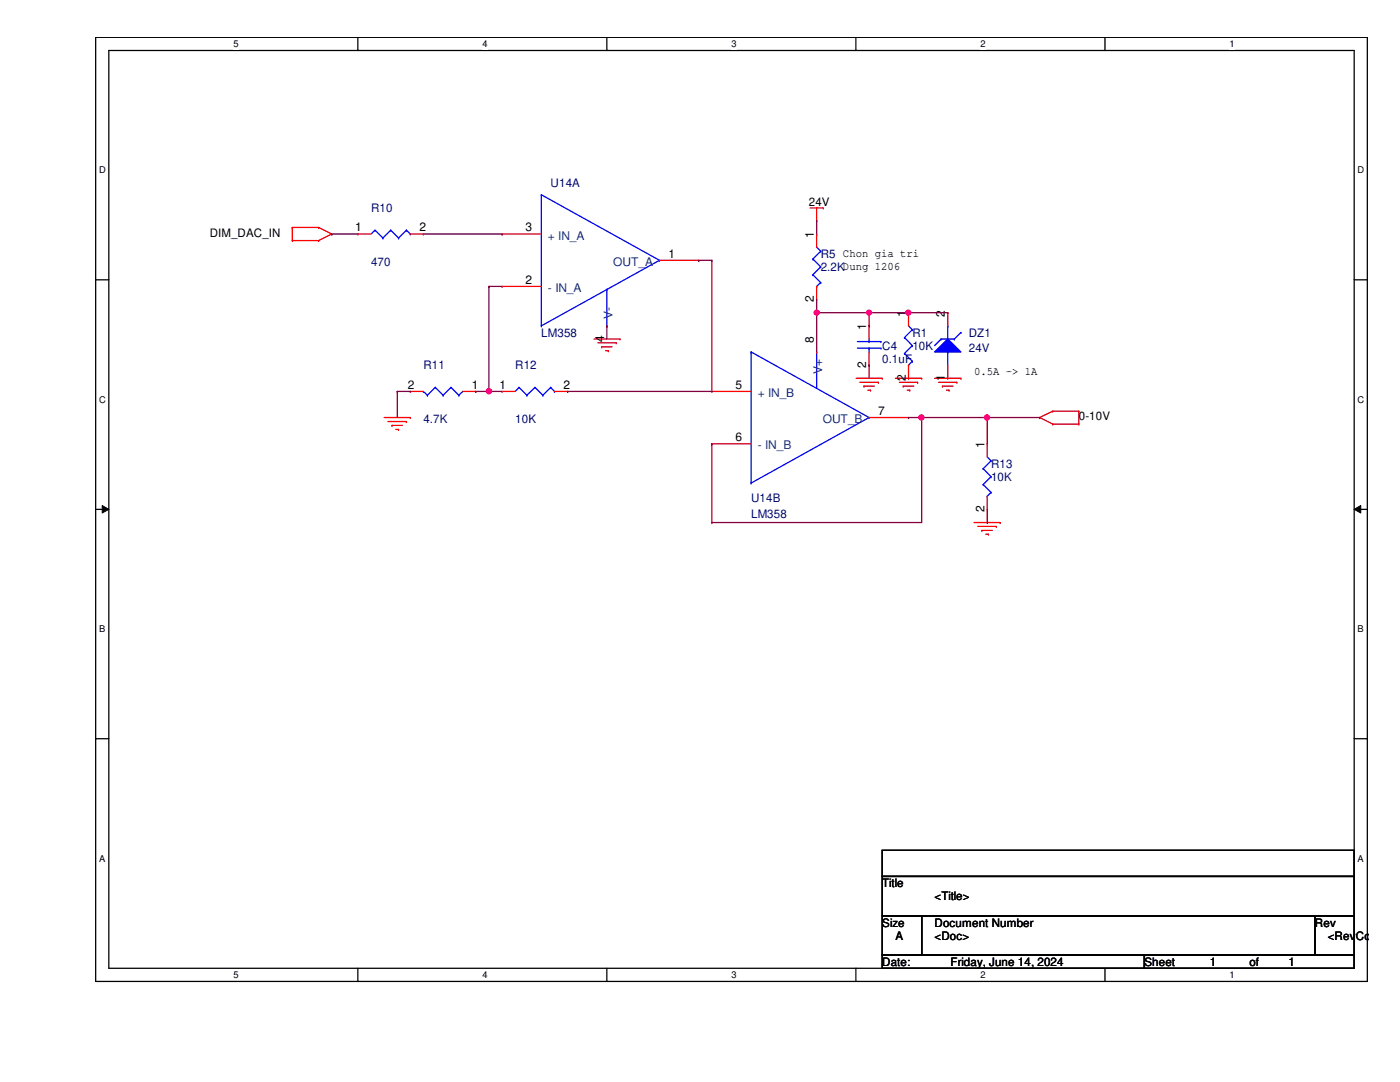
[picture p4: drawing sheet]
<svg xmlns="http://www.w3.org/2000/svg" width="279mm" height="216mm" viewBox="0 0 279 216" stroke-linecap="round" stroke-linejoin="round" font-family="sans-serif">
<path d="M19.1 7.5h253.8v188.3h-253.8zM21.7 10.1h248.6v183.1h-248.6z" fill="none" stroke="#000" stroke-width=".25"/>
<g fill="#fff">
<path d="M46.6 7.7h1v2.1h-1z"/>
<path d="M46.6 193.5h1v2.1h-1z"/>
</g>
<path d="M71.4 7.5v2.6M71.4 193.2v2.6" fill="none" stroke="#000" stroke-width=".25"/>
<g fill="#fff">
<path d="M96.3 7.7h1v2.1h-1z"/>
<path d="M96.3 193.5h1v2.1h-1z"/>
</g>
<path d="M121.1 7.5v2.6M121.1 193.2v2.6" fill="none" stroke="#000" stroke-width=".25"/>
<g fill="#fff">
<path d="M146 7.7h1v2.1h-1z"/>
<path d="M146 193.5h1v2.1h-1z"/>
</g>
<path d="M170.8 7.5v2.6M170.8 193.2v2.6" fill="none" stroke="#000" stroke-width=".25"/>
<g fill="#fff">
<path d="M195.7 7.7h1v2.1h-1z"/>
<path d="M195.7 193.5h1v2.1h-1z"/>
</g>
<path d="M220.5 7.5v2.6M220.5 193.2v2.6" fill="none" stroke="#000" stroke-width=".25"/>
<g fill="#fff">
<path d="M245.4 7.7h1v2.1h-1z"/>
<path d="M245.4 193.5h1v2.1h-1z"/>
<path d="M19.8 32.9h1.3v2.1h-1.3z"/>
<path d="M270.9 32.9h1.3v2.1h-1.3z"/>
<path d="M19.8 78.7h1.3v2.1h-1.3z"/>
<path d="M270.9 78.7h1.3v2.1h-1.3z"/>
</g>
<path d="M19.1 55.8h2.6M270.3 55.8h2.6" fill="none" stroke="#000" stroke-width=".25"/>
<g fill="#fff">
<path d="M19.8 124.5h1.2v2.1h-1.2z"/>
<path d="M270.9 124.5h1.3v2.1h-1.3z"/>
</g>
<path d="M19.1 101.6h2.6M270.3 101.6h2.6" fill="none" stroke="#000" stroke-width=".25"/>
<path d="M20.4 100.9l1.3 .7-1.3 .8zM270.3 101.6l1.3-.7v1.5z" fill="#000"/>
<path d="M20.4 100.9l1.3 .7-1.3 .8zM270.3 101.6l1.3-.7v1.5z" fill="none" stroke="#000" stroke-width=".2"/>
<g fill="#fff">
<path d="M19.8 170.3h1.2v2h-1.2z"/>
<path d="M270.9 170.3h1.3v2h-1.3z"/>
</g>
<path d="M19.1 147.4h2.6M270.3 147.4h2.6M176.1 169.7h94.2v5.2h-94.2zM176.1 174.9h94.2v7.9h-94.2zM176.1 182.8h7.8v7.8h-7.8zM176.1 190.6h52.3v2.6h-52.3zM183.9 182.8h78.5v7.8h-78.5zM228.4 190.6h41.9v2.6h-41.9zM262.4 182.8h7.9v7.8h-7.9z" fill="none" stroke="#000" stroke-width=".25"/>
<g fill="none" stroke="#f00" stroke-width=".25">
<path d="M58.3 48h.1M58.3 45.4h.1M58.3 48h5.3M58.3 45.4v2.6M58.3 45.4h5.3M63.6 48h.1M63.6 45.4h.1M63.6 45.4l2.6 1.3M66.2 46.7h.1M66.2 46.7l-2.6 1.3M71.4 46.7h.1M71.4 46.7h2.6"/>
<path d="M81.9 46.7h2.6M84.5 46.7h.1M161.7 41.5h2.6M163 44.1h.1M163 41.5v2.6M164.3 41.5h.1M118.5 67.6h5.2M119.3 68.4h3.7M120.1 69.2h.1M120.1 69.2h2.1M120.9 70h.5M121.4 70h.1"/>
<path d="M123 68.4h.1M123.7 67.6h.1M170.9 75.5h5.2M171.6 76.3h3.7M172.4 77h.1M172.4 77h2.1M173.2 77.9h.5M173.7 77.9h.1M175.3 76.3h.1M176.1 75.5h.1M178.7 75.5h5.2M179.5 76.3h3.6"/>
<path d="M180.3 77h.1M180.3 77h2.1M181.1 77.9h.5M181.3 62.4h.1M181.3 75.5h.1M181.3 62.4v2.6M181.3 72.9v2.6M181.6 77.9h.1M183.1 76.3h.1M183.9 75.5h.1M186.5 75.5h5.3M187.3 76.3h3.7"/>
<path d="M188.1 77h.1M188.1 77h2.1M188.9 77.9h.5M189.4 77.9h.1M191 76.3h.1M191.8 75.5h.1M76.7 83.3h5.2M77.4 84.1h3.7M78.2 84.9h.1M78.2 84.9h2.1M79 85.7h.5M79.5 85.7h.1"/>
<path d="M81.1 84.1h.1M81.9 83.3h.1M197 88.6h.1M197 88.6v2.6M197 99v2.6M207.5 83.3h.1M207.5 83.3l2.6 1.3M210.1 82h.1M210.1 84.6h.1M210.1 82l-2.6 1.3M210.1 82h5.2M210.1 84.6h5.2"/>
<path d="M215.3 82h.1M215.3 84.6h.1M215.3 82v2.6M194.4 104.3h5.2M195.2 105h3.6M196 105.8h.1M196 105.8h2M196.7 106.6h.6M197 101.6h.1M197.3 106.6h.1M198.8 105h.1M199.6 104.3h.1"/>
</g>
<g fill="none" stroke="#00f" stroke-width=".25">
<path d="M74.8 45.9h.1M74.8 45.9l-.8 .8M74.8 45.9l1.6 1.6M76.4 47.5h.1M78 45.9h.1M78 45.9l-1.6 1.6M78 45.9l1.5 1.6M79.5 47.5h.1M81.1 45.9h.1M81.1 45.9l-1.6 1.6M81.1 45.9l.8 .8M81.9 46.7h.1"/>
<path d="M180.5 67.4h.1M180.5 70.5h.1M180.5 67.4l1.6 1.6M180.5 70.5l1.6 1.6M181.3 72.9h.1M181.3 65l.8 .8M182.1 65.8h.1M182.1 69h.1M182.1 72.1h.1M182.1 65.8l-1.6 1.6M182.1 69l-1.6 1.5M182.1 72.1l-.8 .8"/>
<path d="M196.2 93.5h.1M196.2 96.7h.1M196.2 93.5l1.6 1.6M196.2 96.7l1.6 1.6M197 99h.1M197 91.2l.8 .7M197.8 91.9h.1M197.8 95.1h.1M197.8 98.3h.1M197.8 91.9l-1.6 1.6M197.8 95.1l-1.6 1.6M197.8 98.3l-.8 .7"/>
</g>
<path d="M186.5 70.2l2.6-2.6 2.7 2.6z" fill="#00f"/>
<g fill="none" stroke="#00f" stroke-width=".25">
<path d="M108 38.9h.1M108 38.9l23.6 13M108 38.9v26.1M121.1 57.7h.1M121.1 57.7v7.3M131.6 51.9h.1M131.6 51.9l-23.6 13.1M162.2 51.7h.1M162.2 54.8h.1M162.2 51.7l1.6 1.6M162.2 54.8l1.6 1.6M163 57.1h.1"/>
<path d="M163 49.3l.8 .8M163.8 50.1h.1M163.8 53.3h.1M163.8 56.4h.1M163.8 50.1l-1.6 1.6M163.8 53.3l-1.6 1.5M163.8 56.4l-.8 .7M84.5 78.1h.1M84.5 78.1l.8 .8M85.3 78.9h.1M86.9 77.3h.1M86.9 77.3l1.5 1.6"/>
<path d="M86.9 77.3l-1.6 1.6M88.4 78.9h.1M90 77.3h.1M90 77.3l1.6 1.6M90 77.3l-1.6 1.6M91.6 78.9h.1M92.4 78.1l-.8 .8M103.6 77.3h.1M103.6 77.3l-.8 .8M103.6 77.3l1.6 1.6M105.2 78.9h.1M106.8 77.3h.1"/>
<path d="M106.8 77.3l-1.6 1.6M106.8 77.3l1.5 1.6M108 65h.1M108.3 78.9h.1M109.9 77.3h.1M109.9 77.3l-1.6 1.6M109.9 77.3l.8 .8M110.7 78.1h.1M149.9 70.2h.1M149.9 70.2l23.5 13.1M149.9 70.2v26.2M163 77.3h.1"/>
<path d="M163 70.2v7.1M171.1 69.5h4.7M171.1 68.2h4.7M173.4 68.2h.1M173.4 69.5h.1M173.4 67.6v.6M173.4 69.5v.7M175.8 69.5h.1M175.8 68.2h.1M186.5 70.2l2.6-2.6 2.7 2.6zM187.8 67.6h.1M187.8 67.6l-1.3 1.4"/>
<path d="M187.8 67.6h2.7M189.1 70.2h.1M189.1 65h.1M189.1 65v2.6M189.1 70.2v2.7M190.5 67.6h.1M191.8 66.3h.1M191.8 66.3l-1.3 1.3M149.9 96.4h.1M173.4 83.3h.1M173.4 83.3l-23.5 13.1"/>
</g>
<g fill="none" stroke="#f00" stroke-width=".25">
<path d="M100.2 57.1h.1M100.2 46.7h.1M100.2 57.1h7.8M100.2 46.7h7.8M131.6 51.9h7.8M139.4 51.9h.1M163 46.7h.1M163 59.8h.1M163 46.7v2.6M163 57.1v2.7M81.9 78.1h.1M81.9 78.1h2.6"/>
<path d="M92.4 78.1h2.6M95 78.1h.1M100.2 78.1h.1M100.2 78.1h2.6M110.7 78.1h2.6M113.3 78.1h.1M121.1 65h.1M142.1 78.1h.1M142.1 78.1h7.8M163 70.2h.1M173.4 65h.1M173.4 72.9h.1"/>
<path d="M173.4 65v2.6M173.4 70.2v2.7M189.1 75.5h.1M189.1 62.4h.1M189.1 62.4v2.6M189.1 72.9v2.6M142.1 88.6h.1M142.1 88.6h7.8M173.4 83.3h7.9M181.3 83.3h.1"/>
</g>
<path d="M66.2 46.7h.1M66.2 46.7h5.2M84.5 46.7h15.7M97.6 57.1h.1M97.6 57.1v21M100.2 46.7h.1M139.4 51.9h.1M139.4 51.9h2.7M142.1 51.9h.1M142.1 51.9v26.2" fill="none" stroke="#800040" stroke-width=".25"/>
<circle cx="97.6" cy="78.1" r=".51" fill="#f0f"/>
<circle cx="97.6" cy="78.1" r=".51" fill="none" stroke="#f0f" stroke-width=".25"/>
<g fill="none" stroke="#800040" stroke-width=".25">
<path d="M97.6 57.1h.1M97.6 57.1h2.6M79.3 78.1h.1M79.3 78.1v5.2M79.3 78.1h2.6M95 78.1h.1M95 78.1h5.2M97.6 78.1h.1M113.3 78.1h.1M113.3 78.1h28.8M121.1 65h.1M121.1 65v2.6"/>
<path d="M181.3 83.3h.1M181.3 83.3h2.6M183.9 83.3h.1M183.9 83.3v21"/>
</g>
<circle cx="183.9" cy="83.3" r=".51" fill="#f0f"/>
<circle cx="183.9" cy="83.3" r=".51" fill="none" stroke="#f0f" stroke-width=".25"/>
<path d="M142.1 88.6h.1M142.1 88.6v15.7M183.9 83.3h13.1M197 83.3h.1M197 83.3v5.3M142.1 104.3h.1M142.1 104.3h41.8" fill="none" stroke="#800040" stroke-width=".25"/>
<circle cx="197" cy="83.3" r=".51" fill="#f0f"/>
<circle cx="197" cy="83.3" r=".51" fill="none" stroke="#f0f" stroke-width=".25"/>
<path d="M163 44.1h.1M163 44.1v2.6M163 59.8v10.4M163 62.4h.1M163 62.4h10.4M197 83.3h10.5M207.5 83.3h.1M197 104.3h.1M197 101.6v2.7" fill="none" stroke="#800040" stroke-width=".25"/>
<circle cx="163" cy="62.4" r=".5" fill="#f0f"/>
<circle cx="163" cy="62.4" r=".5" fill="none" stroke="#f0f" stroke-width=".25"/>
<path d="M173.4 72.9h.1M173.4 65h.1M173.4 72.9v2.6M181.3 62.4h.1M181.3 62.4h-7.9v2.6" fill="none" stroke="#800040" stroke-width=".25"/>
<circle cx="173.4" cy="62.4" r=".5" fill="#f0f"/>
<circle cx="173.4" cy="62.4" r=".5" fill="none" stroke="#f0f" stroke-width=".25"/>
<circle cx="181.3" cy="62.4" r=".5" fill="#f0f"/>
<circle cx="181.3" cy="62.4" r=".5" fill="none" stroke="#f0f" stroke-width=".25"/>
<path d="M181.3 62.4h7.8M189.1 62.4h.1" fill="none" stroke="#800040" stroke-width=".25"/>
<circle cx="97.6" cy="78.1" r=".51" fill="#f0f"/>
<circle cx="97.6" cy="78.1" r=".51" fill="none" stroke="#f0f" stroke-width=".25"/>
<circle cx="183.9" cy="83.3" r=".51" fill="#f0f"/>
<circle cx="183.9" cy="83.3" r=".51" fill="none" stroke="#f0f" stroke-width=".25"/>
<circle cx="197" cy="83.3" r=".51" fill="#f0f"/>
<circle cx="197" cy="83.3" r=".51" fill="none" stroke="#f0f" stroke-width=".25"/>
<circle cx="163" cy="62.4" r=".5" fill="#f0f"/>
<circle cx="163" cy="62.4" r=".5" fill="none" stroke="#f0f" stroke-width=".25"/>
<circle cx="173.4" cy="62.4" r=".5" fill="#f0f"/>
<circle cx="173.4" cy="62.4" r=".5" fill="none" stroke="#f0f" stroke-width=".25"/>
<circle cx="181.3" cy="62.4" r=".5" fill="#f0f"/>
<circle cx="181.3" cy="62.4" r=".5" fill="none" stroke="#f0f" stroke-width=".25"/>
<g font-size="2.4">
<text x="70.9" y="46.1">1</text>
<text x="83.7" y="46.1">2</text>
<text x="104.9" y="46.1">3</text>
<text x="162.4" y="47.5" transform="rotate(-90 162.4 47.5)">1</text>
<text x="133.4" y="51.4">1</text>
<text x="104.9" y="56.6">2</text>
<text x="162.4" y="60.3" transform="rotate(-90 162.4 60.3)">2</text>
<text x="172.9" y="65.8" transform="rotate(-90 172.9 65.8)">1</text>
<text x="180.8" y="63.2" transform="rotate(-90 180.8 63.2)">1</text>
<text x="188.6" y="63.2" transform="rotate(-90 188.6 63.2)">2</text>
<text x="120.6" y="68.2" transform="rotate(-90 120.6 68.2)">4</text>
<text x="162.4" y="68.4" transform="rotate(-90 162.4 68.4)">8</text>
<text x="81.4" y="77.6">2</text>
<text x="94.2" y="77.6">1</text>
<text x="99.7" y="77.6">1</text>
<text x="112.5" y="77.6">2</text>
<text x="146.8" y="77.6">5</text>
<text x="172.9" y="73.4" transform="rotate(-90 172.9 73.4)">2</text>
<text x="180.8" y="76" transform="rotate(-90 180.8 76)">2</text>
<text x="188.6" y="76" transform="rotate(-90 188.6 76)">1</text>
<text x="175.3" y="82.8">7</text>
<text x="146.8" y="88">6</text>
<text x="196.5" y="89.4" transform="rotate(-90 196.5 89.4)">1</text>
<text x="196.5" y="102.2" transform="rotate(-90 196.5 102.2)">2</text>
</g>
<g font-size="2.4" fill="#004080">
<text x="109.3" y="47.8">+ IN_A</text>
<text x="122.4" y="53">OUT_A</text>
<text x="109.3" y="58.3">- IN_A</text>
<text x="122.2" y="63.7" transform="rotate(-90 122.2 63.7)">V-</text>
<text x="164.1" y="74.5" transform="rotate(-90 164.1 74.5)">V+</text>
<text x="151.2" y="79.2">+ IN_B</text>
<text x="151.2" y="89.7">- IN_B</text>
<text x="164.2" y="84.4">OUT_B</text>
</g>
<g font-size="2.3" fill="#000080">
<text x="109.9" y="37.3">U14A</text>
<text x="74" y="42.3">R10</text>
<text x="74" y="53">470</text>
<text x="163.8" y="51.5">R5 Chon gia tri</text>
<text x="163.8" y="54.1">2.2KDung 1206</text>
<text x="108" y="67.2">LM358</text>
<text x="176.1" y="69.8">C4</text>
<text x="182.1" y="67.2">R1</text>
<text x="182.1" y="69.8">10K</text>
<text x="193.3" y="67.2">DZ1</text>
<text x="193.3" y="70.3">24V</text>
<text x="84.5" y="73.7">R11</text>
<text x="102.8" y="73.7">R12</text>
<text x="176.1" y="72.4">0.1uF</text>
<text x="84.5" y="84.5">4.7K</text>
<text x="102.8" y="84.5">10K</text>
<text x="197.8" y="93.3">R13</text>
<text x="197.8" y="96">10K</text>
<text x="149.9" y="100.1">U14B</text>
<text x="149.9" y="103.3">LM358</text>
</g>
<g font-size="2.3">
<text x="161.4" y="41">24V</text>
<text x="41.9" y="47.3">DIM_DAC_IN</text>
<text x="194.4" y="74.8">0.5A -&gt; 1A</text>
<text x="215.3" y="83.9">0-10V</text>
<text x="176.1" y="177">Title</text>
<text x="186.5" y="179.7">&lt;Title&gt;</text>
<text x="176.1" y="184.9">Size</text>
<text x="186.5" y="184.9">Document Number</text>
<text x="262.4" y="184.9">Rev</text>
<text x="178.7" y="187.5">A</text>
<text x="186.5" y="187.5">&lt;Doc&gt;</text>
<text x="265" y="187.5">&lt;RevCo</text>
<text x="176.1" y="192.7">Date:</text>
<text x="189.7" y="192.7">Friday, June 14, 2024</text>
<text x="228.4" y="192.7">Sheet</text>
<text x="241.5" y="192.7">1</text>
<text x="249.3" y="192.7">of</text>
<text x="257.2" y="192.7">1</text>
</g>
<g font-size="1.9">
<text x="46.6" y="9.4">5</text>
<text x="96.3" y="9.4">4</text>
<text x="146" y="9.4">3</text>
<text x="195.7" y="9.4">2</text>
<text x="245.4" y="9.4">1</text>
<text x="19.8" y="34.6">D</text>
<text x="270.9" y="34.6">D</text>
<text x="19.8" y="80.3">C</text>
<text x="270.9" y="80.3">C</text>
<text x="19.8" y="126.2">B</text>
<text x="270.9" y="126.2">B</text>
<text x="19.8" y="171.9">A</text>
<text x="270.9" y="171.9">A</text>
<text x="46.6" y="195.2">5</text>
<text x="96.3" y="195.2">4</text>
<text x="146" y="195.2">3</text>
<text x="195.7" y="195.2">2</text>
<text x="245.4" y="195.2">1</text>
</g>
</svg>
